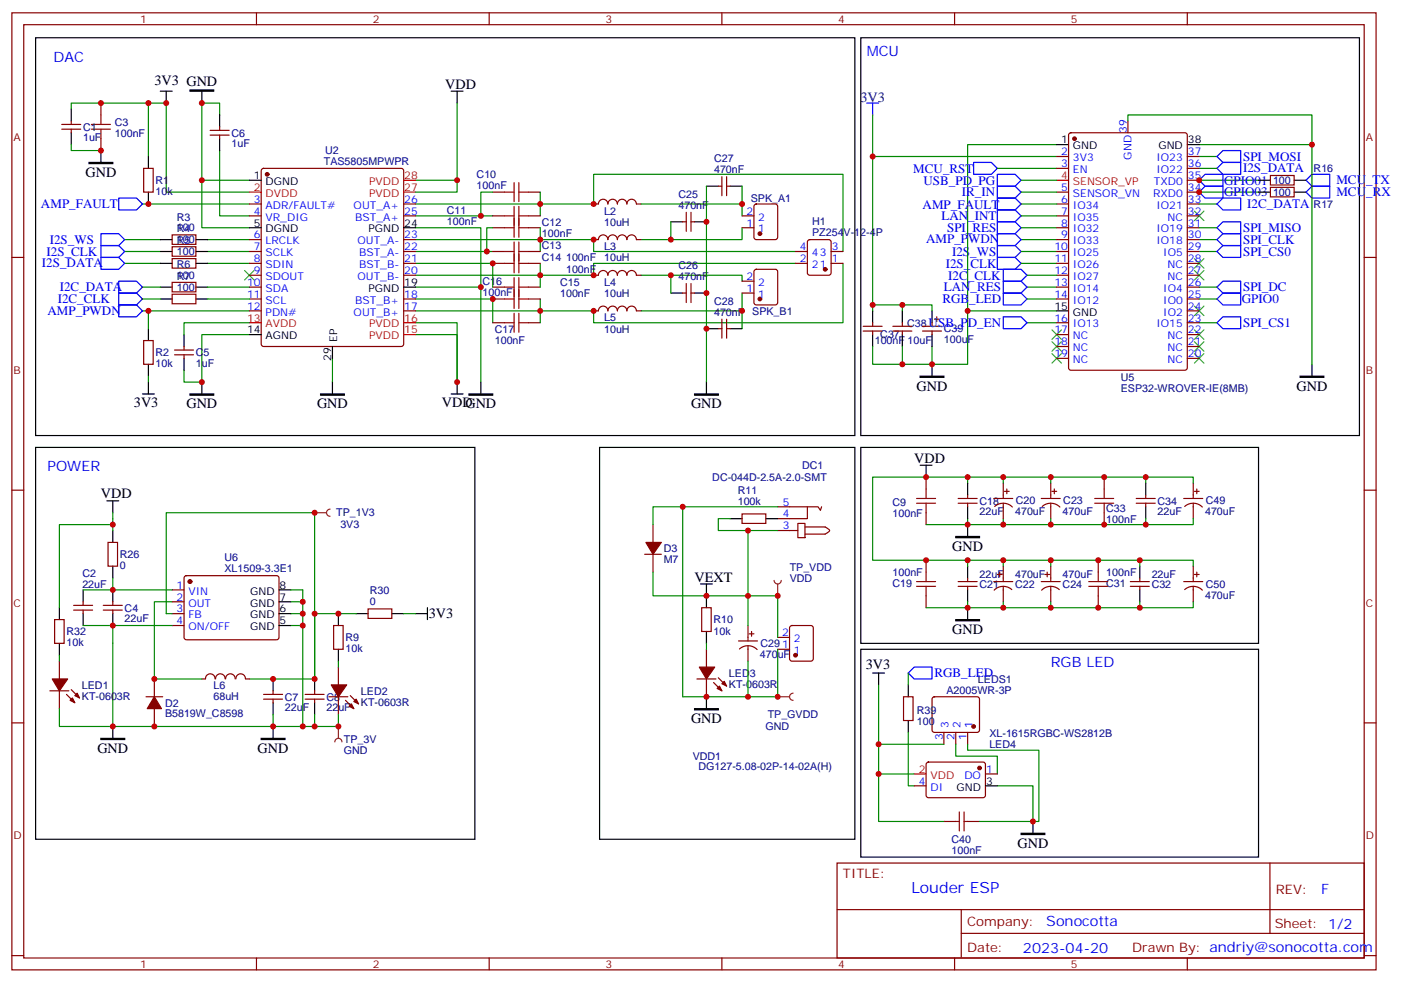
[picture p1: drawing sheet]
<svg xmlns="http://www.w3.org/2000/svg" width="416mm" height="292mm" viewBox="0 0 416 292" stroke-linecap="round" stroke-linejoin="round" font-family="sans-serif">
<g fill="none" stroke="#870000" stroke-width=".35">
<path d="M3.5 3.8h405.4v284.3h-405.4zM7.1 7.3h398.2v277.3h-398.2zM76.2 3.8v3.5M145.3 3.8v3.5M214.5 3.8v3.5M283.6 3.8v3.5M352.8 3.8v3.5M18.3 38.4h5.7M18.3 37h5.7M21.2 35.9v1.1M21.2 38.4v1M30 30.6v3.5"/>
<path d="M62.4 38.7h5.7M65.3 37.7v1M30 41.2v3.5M42.7 50h2.8v7.1h-2.8zM62.4 40.1h5.7M65.3 40.1v1.1M77.8 50.2l.5-.2h40.9l.5 .2 .2 .5v51.5l-.2 .5-.5 .2h-40.9l-.5-.2-.2-.5v-51.5zM213.4 55.3h1.1M214.5 52.5v5.6M215.9 52.5v5.6M215.9 55.3h1.1M3.5 76.5h3.6"/>
<path d="M51.2 69.8h7v2.8h-7zM51.2 73.3h7v2.8h-7zM51.2 76.8h7v2.9h-7zM74.1 60.6h3.5M74.1 64.1h3.5M74.1 71.2h3.5M74.1 74.7h3.5M74.1 78.2h3.5M119.9 60.6h3.6M119.9 64.1h3.6M119.9 71.2h3.6M119.9 74.7h3.6"/>
<path d="M119.9 78.2h3.6M176.4 60.6h1.4a1.41 1.41 0 0 1 1.4-1.4 1.41 1.41 0 0 1 1.4 1.4 1.41 1.41 0 0 1 1.4-1.4 1.41 1.41 0 0 1 1.4 1.4 1.41 1.41 0 0 1 1.5-1.4 1.41 1.41 0 0 1 1.4 1.4 1.41 1.41 0 0 1 1.4-1.4 1.41 1.41 0 0 1 1.4 1.4h1.4M176.4 71.2h1.4a1.41 1.41 0 0 1 1.4-1.4 1.41 1.41 0 0 1 1.4 1.4 1.41 1.41 0 0 1 1.4-1.4 1.41 1.41 0 0 1 1.4 1.4 1.41 1.41 0 0 1 1.5-1.4 1.41 1.41 0 0 1 1.4 1.4 1.41 1.41 0 0 1 1.4-1.4 1.41 1.41 0 0 1 1.4 1.4h1.4M202.8 65.9h1.1M203.9 63.1v5.6M205.3 63.1v5.6M205.3 65.9h1.1M220.5 64.1h3.5M220.5 67.7h3.5M224.2 60.8l.5-.2h5.7l.6 .4 .1 9.5-.5 .6-5.9 .1-.6-.5-.1-9.4zM405.3 76.5h3.6M51.2 83.9h7v2.8h-7z"/>
<path d="M51.2 87.4h7v2.8h-7zM74.1 81.8h3.5M74.1 85.3h3.5M74.1 88.8h3.5M74.1 92.4h3.5M119.9 81.8h3.6M119.9 88.8h3.6M119.9 92.4h3.6M176.4 81.8h1.4a1.41 1.41 0 0 1 1.4-1.4 1.41 1.41 0 0 1 1.4 1.4 1.41 1.41 0 0 1 1.4-1.4 1.41 1.41 0 0 1 1.4 1.4 1.41 1.41 0 0 1 1.5-1.4 1.41 1.41 0 0 1 1.4 1.4 1.41 1.41 0 0 1 1.4-1.4 1.41 1.41 0 0 1 1.4 1.4h1.4M176.4 92.4h1.4a1.41 1.41 0 0 1 1.4-1.5 1.41 1.41 0 0 1 1.4 1.5 1.41 1.41 0 0 1 1.4-1.5 1.41 1.41 0 0 1 1.4 1.5 1.41 1.41 0 0 1 1.5-1.5 1.41 1.41 0 0 1 1.4 1.5 1.41 1.41 0 0 1 1.4-1.5 1.41 1.41 0 0 1 1.4 1.5h1.4M202.8 87.1h1.1M203.9 84.2v5.7"/>
<path d="M205.3 87.1h1.1M205.3 84.2v5.7M213.4 97.6h1.1M214.5 94.8v5.7M215.9 94.8v5.7M215.9 97.6h1.1M220.5 87.1h3.5M220.5 83.5h3.5M224.2 80.2l.5-.2h5.7l.6 .4 .1 9.5-.5 .6-5.9 .1-.6-.5-.1-9.4zM42.7 101.2h2.8v7h-2.8zM51.9 105.4h5.6M51.9 104h5.6"/>
<path d="M54.7 102.9v1.1M54.7 105.4v1.1M3.5 145.6h3.6M405.3 145.6h3.6M30.7 179.8h5.6M33.5 178.8v1M30.7 181.3h5.6M33.5 181.3v1M208.5 180.6h2.8v7h-2.8zM209.9 192.9v5.3M231.1 192.9h3.5M231.1 189.4h3.5"/>
<path d="M234.8 186l.5-.2h5.6l.7 .5 .1 9.4-.5 .7h-5.9l-.6-.4-.1-9.5zM3.5 214.8h3.6M78.3 207.7h5.7M78.3 206.3h5.7M81.1 205.2v1.1M81.1 207.7v1.1M90.7 207.7h5.6M90.7 206.3h5.6M93.5 205.2v1.1M93.5 207.7v1.1M207.1 201.7h5.6M209.9 201.7v5.3"/>
<path d="M212 202.8l2.5 2.4M213.4 201.4l2.5 2.4M405.3 214.8h3.6M248.7 256.4h156.6v28.2h-156.6zM377.3 256.4v20.9M248.7 270.2h156.5M285.6 277.3h119.6M285.6 270.2v14.2M3.5 283.9h3.6M76.2 284.6v3.5M145.3 284.6v3.5M214.5 284.6v3.5"/>
<path d="M283.6 284.6v3.5M352.8 284.6v3.5M405.3 283.9h3.6"/>
</g>
<g fill="none" stroke="#000" stroke-width=".35">
<path d="M10.6 11.2h243.4v118.2h-243.4zM21.2 32.4v3.5M21.2 39.4v3.6M47.6 27.1h3.6M49.4 27.1v3.5M60 27.1v3.5M65.3 34.1v3.6M30 44.7v3.6M44.1 46.5v3.5M44.1 57.1v3.5M65.3 41.2v3.5M74.1 53.6h3.5"/>
<path d="M209.9 55.3h3.5M217 55.3h3.5M47.6 71.2h3.6M47.6 74.7h3.6M47.6 78.2h3.6M58.2 71.2h3.5M58.2 74.7h3.5M58.2 78.2h3.5M74.1 67.7h3.5M119.9 67.7h3.6M199.3 65.9h3.5M206.4 65.9h3.5"/>
<path d="M44.1 97.6v3.6M47.6 85.3h3.6M47.6 88.8h3.6M54.7 99.4v3.5M58.2 85.3h3.5M58.2 88.8h3.5M74.1 99.4h3.5M119.9 85.3h3.6M199.3 87.1h3.5M206.4 87.1h3.5M209.9 97.6h3.5M217 97.6h3.5"/>
<path d="M42.3 117.1h3.6M44.1 108.2v3.6M44.1 113.5v3.6M54.7 106.5v3.5M60 113.5v3.6M98.8 102.9v3.6M98.8 113.5v3.6M134.1 117.1h3.5M135.8 113.5v3.6M142.9 113.5v3.6M209.9 113.5v3.6M10.6 132.9h130.5v116.4h-130.5z"/>
<path d="M178.2 132.9h75.8v116.4h-75.8zM31.7 148.8h3.6M33.5 148.8v3.5M33.5 175.3v3.5M208.1 173.5h3.6M209.9 173.5v7.1M33.5 182.3v3.5M123.5 182.3h3.5M127 180.6v3.5M209.9 187.6v3.5M33.5 215.8v3.6M81.1 201.7v3.5"/>
<path d="M81.1 208.8v3.5M81.1 215.8v3.6M93.5 201.7v3.5M93.5 208.8v3.5M209.9 207v3.5"/>
</g>
<g fill="none" stroke="#008700" stroke-width=".35">
<path d="M44.1 30.6h-22.9v1.8M65.3 34.1v-3.5h-5.3v23h14.1M21.2 43v1.7h8.8M44.1 46.5v-15.9h5.3v26.5h24.7M60 53.6v14.1h14.1M65.3 44.7v19.4h8.8M123.5 53.6h12.3M209.9 55.3v58.2M220.5 55.3v5.3M37 78.2h10.6M37 74.7h10.6M37 71.2h10.6"/>
<path d="M42.3 60.6h31.8M61.7 78.2h12.4M61.7 74.7h12.4M61.7 71.2h12.4M123.5 74.7h22.9M123.5 71.2h52.9v3.5h60M123.5 60.6h52.9v-8.8h74.1v22.9M123.5 67.7h19.4v17.6M123.5 78.2h22.9M123.5 64.1h22.9M160.5 60.6v3.5M160.5 71.2v3.5"/>
<path d="M160.5 78.2v3.6M190.5 60.6h30v3.5M199.3 65.9v5.3M220.5 67.7v3.5h-30M236.4 78.2h-60v3.6h-52.9M250.5 78.2v17.7h-74.1v-3.5h-52.9M42.3 92.4h31.8M42.3 85.3h5.3M42.3 88.8h5.3M44.1 92.4v5.2M61.7 85.3h12.4M61.7 88.8h12.4"/>
<path d="M74.1 99.4h-14.1v14.1h-5.3v-3.5M74.1 95.9h-19.4v3.5M123.5 88.8h22.9v7.1M123.5 95.9h12.3v17.6v-14.1h-12.3M123.5 85.3h19.4v28.2M160.5 88.8v3.6M190.5 81.8h30v1.7M199.3 81.8v5.3M220.5 87.1v5.3h-30M220.5 92.4v5.2M44.1 111.8v1.7M98.8 106.5v7"/>
<path d="M209.9 177h21.2v12.4M33.5 191.1v24.7h47.6M93.5 182.3v19.4h-19.4M209.9 191.1v1.8M231.1 192.9v14.1h-28.3"/>
</g>
<path d="M35.3 58.8h5.3l1.7 1.8-1.7 1.8h-5.3zM30 76.5h5.3l1.7 1.7-1.7 1.8h-5.3zM30 73h5.3l1.7 1.7-1.7 1.8h-5.3zM30 69.4h5.3l1.7 1.8-1.7 1.8h-5.3zM35.3 90.6h5.3l1.7 1.8-1.7 1.7h-5.3zM35.3 87.1h5.3l1.7 1.7-1.7 1.8h-5.3zM35.3 83.5h5.3l1.7 1.8-1.7 1.8h-5.3z" fill="none" stroke="#00f" stroke-width=".35"/>
<path d="M56.4 26.7h7.1v.4h-7.1zM26.5 48.3h7v.3h-7zM56.4 117.1h7.1v.3h-7.1zM95.2 117.1h7.1v.3h-7.1zM139.3 117.1h7.1v.3h-7.1zM206.4 117.1h7v.3h-7zM30 219.4h7v.3h-7zM77.6 219.4h7.1v.3h-7.1zM206.4 210.5h7v.4h-7z" fill="#000" stroke="#000" stroke-width=".35"/>
<path d="M72.7 80.4l2.8 2.8M75.5 80.4l-2.8 2.8" fill="none" stroke="#3c3" stroke-width=".35"/>
<g fill="#870000" stroke="#870000" stroke-width=".35">
<path d="M213.1 204.5l.7-.7 .7 1.4z"/>
<path d="M214.5 203.1l.7-.7 .7 1.4z"/>
<path d="M207.8 198.2h4.6l-2.5 3.5z"/>
<circle cx="79.4" cy="51.8" r=".53"/>
<circle cx="236.4" cy="194.7" r=".53"/>
<circle cx="225.8" cy="88.8" r=".53"/>
<circle cx="225.8" cy="69.4" r=".53"/>
</g>
<path d="M74.1 57.1h3.5M119.9 57.1h3.6M119.9 53.6h3.6M74.1 95.9h3.5M119.9 95.9h3.6M119.9 99.4h3.6" fill="none" stroke="#f00" stroke-width=".35"/>
<path d="M27.2 38.4h5.6M27.2 37h5.6M30 34.1v2.9M30 38.4v2.8" fill="none" stroke="#a10000" stroke-width=".35"/>
<path d="M230 172.4a1.06 1.06 0 0 0 1.1 1.1 1.06 1.06 0 0 0 1-1.1M231.1 173.5v3.5" fill="none" stroke="#8c2424" stroke-width=".35"/>
<circle cx="231.1" cy="177" r=".18" fill="#8c2424"/>
<g fill="none" stroke="#870000" stroke-width=".35">
<path d="M146.4 57.1h3.5M157 57.1h3.5M146.4 64.1h3.5M146.4 74.7h3.5M146.4 67.7h3.5M146.4 78.2h3.5M157 64.1h3.5M157 74.7h3.5M157 67.7h3.5M157 78.2h3.5M146.4 88.8h3.5M146.4 95.9h3.5"/>
<path d="M146.4 85.3h3.5M157 88.8h3.5M157 95.9h3.5M157 85.3h3.5M194 155.9v5.2M220.5 152.7h7v2.8h-7zM231.1 150.6h12l.7 1 .3-1M231.1 157.6h6M237.1 155.5h2.1v4.2h-2.1zM239.2 156.6h6a1.62 1.62 0 0 1 1.3 1.1l-1.3 1h-6M239.9 150.6v3.5h-8.8M275.2 141.7v3.6"/>
<path d="M275.2 152.3v3.6M284.7 148.1h5.6M284.7 149.5h5.6M287.5 147v1.1M287.5 149.5v1.1M295.3 148.1h5.6M295.6 150.5a3.8 3.8 0 0 1 5.2 .1M298.1 143.5v4.6M298.1 149.5v4.6M298.4 146h1.5M299.2 145.3v1.4M309.4 148.1h5.6"/>
<path d="M309.7 150.5a3.8 3.8 0 0 1 5.2 .1M312.2 143.5v4.6M312.2 149.5v4.6M312.6 146h1.4M313.3 145.3v1.4M328.1 141.7v3.6M328.1 152.3v3.6M337.6 148.1h5.7M337.6 149.5h5.7M340.4 147v1.1M340.4 149.5v1.1M21.9 179.8h5.6"/>
<path d="M24.7 178.8v1M191.6 164.7h4.9M194 164.7v5.3M275.2 166.4v3.6M275.2 177v3.6M284.7 172.8h5.6M284.7 174.2h5.6M287.5 171.7v1.1M287.5 174.2v1.1M295.3 172.8h5.6M296.3 170.7h1.4M297 170v1.4"/>
<path d="M298.1 168.2v4.6M298.1 174.2v4.6M300.6 175.2a3.8 3.8 0 0 0-5.2 .1M309.4 172.8h5.6M310.4 170.7h1.5M311.1 170v1.4M312.2 168.2v4.6M312.2 174.2v4.6M314.7 175.2a3.8 3.8 0 0 0-5.2 .1M326.3 166.4v3.6M326.3 177v3.6M335.8 172.8h5.7"/>
<path d="M335.8 174.2h5.7M338.7 171.7v1.1M338.7 174.2v1.1M21.9 181.3h5.6M24.7 181.3v1M219.4 190.4h5.7M219.7 192.8a3.8 3.8 0 0 1 5.3 .2M222.2 185.8v4.6M222.2 191.8v4.6M222.6 188.3h1.4M223.3 187.6v1.4M43.4 207h4.9"/>
<path d="M45.9 201.7v5.3M45.9 210.5v5.3M60 201.7h1M61.1 201.7a1.41 1.41 0 0 1 1.4-1.5 1.41 1.41 0 0 1 1.4 1.5M64.1 201.7a1.41 1.41 0 0 1 1.4-1.5 1.41 1.41 0 0 1 1.4 1.5M67.1 201.7a1.41 1.41 0 0 1 1.4-1.5 1.41 1.41 0 0 1 1.4 1.5M70.1 201.7a1.41 1.41 0 0 1 1.4-1.5 1.41 1.41 0 0 1 1.4 1.5M73 201.7h1.1"/>
</g>
<g fill="none" stroke="#008700" stroke-width=".35">
<path d="M135.8 30.6v26.5h-12.3M146.4 57.1h-3.5v7M160.5 57.1v3.5M146.4 67.7h-1.8v7M146.4 78.2v7.1M160.5 67.7v3.5M160.5 81.8v3.5M160.5 92.4v3.5M33.5 152.3v1.8M202.8 150.6h-8.8v5.3M217 154.1h-3.6v3.5h8.8M231.1 157.6h-8.9v28.2"/>
<path d="M231.1 150.6h-28.3v56.4M287.5 141.7v1.8M287.5 154.1v1.8M298.1 154.1v1.8h-22.9M298.1 143.5v-1.8h-38.8v24.7h28.2v1.8M298.1 141.7h14.1v1.8M312.2 154.1v1.8h-14.1M312.2 141.7h28.2v1.8M340.4 154.1v1.8h-28.2M51.2 178.8h-5.3v22.9h14.1M90 175.3v40.5M194 170v7h15.9"/>
<path d="M287.5 166.4h10.6v1.8M287.5 178.8v1.8h-12.3M298.1 166.4h14.1v1.8M298.1 178.8v1.8h-10.6M312.2 178.8v1.8h-14.1M312.2 166.4h26.5v1.8M338.7 178.8v1.8h-26.5M33.5 185.8v5.3M222.2 196.4v10.6M81.1 212.3v3.5h12.4v-3.5"/>
</g>
<g fill="none" stroke="#a10000" stroke-width=".35">
<path d="M149.9 57.1h2.9M152.8 54.3v5.6M154.2 57.1h2.8M154.2 54.3v5.6M149.9 64.1h2.9M149.9 74.7h2.9M149.9 67.7h2.9M149.9 78.2h2.9M152.8 61.3v9.2M152.8 71.9v9.2M154.2 61.3v9.2M154.2 71.9v9.2"/>
<path d="M154.2 64.1h2.8M154.2 74.7h2.8M154.2 67.7h2.8M154.2 78.2h2.8M149.9 88.8h2.9M149.9 95.9h2.9M149.9 85.3h2.9M152.8 82.5v9.2M152.8 93.1v5.6M154.2 82.5v9.2M154.2 93.1v5.6M154.2 88.8h2.8"/>
<path d="M154.2 95.9h2.8M154.2 85.3h2.8M272.3 149.5h5.7M272.3 148.1h5.7M275.2 145.3v2.8M275.2 149.5v2.8M325.3 149.5h5.6M325.3 148.1h5.6M328.1 145.3v2.8M328.1 149.5v2.8M272.3 172.8h5.7M272.3 174.2h5.7"/>
<path d="M275.2 170v2.8M275.2 174.2v2.8M323.5 172.8h5.6M323.5 174.2h5.6M326.3 170v2.8M326.3 174.2v2.8"/>
</g>
<g fill="none" stroke="#000" stroke-width=".35">
<path d="M134.1 27.1h3.5M135.8 27.1v3.5M255.8 132.9h118.1v58.2h-118.1zM273.4 138.2h3.5M275.2 138.2v3.5M217 154.1h3.5M227.5 154.1h3.6M287.5 143.5v3.5M287.5 150.6v3.5M287.5 155.9v3.5M340.4 143.5v3.5M340.4 150.6v3.5"/>
<path d="M24.7 175.3v3.5M287.5 168.2v3.5M287.5 175.3v3.5M338.7 168.2v3.5M338.7 175.3v3.5M24.7 182.3v3.5M287.5 180.6v3.5"/>
</g>
<g fill="#870000" stroke="#870000" stroke-width=".35">
<path d="M191.9 161.1h4.6l-2.5 3.6z"/>
<path d="M45.9 207l2.1 3.5h-4.3z"/>
</g>
<path d="M284 159.4h7v.3h-7zM284 184.1h7v.3h-7z" fill="#000" stroke="#000" stroke-width=".35"/>
<path d="M231.1 207h3.5M235.7 206a1.06 1.06 0 0 0-1.1 1 1.06 1.06 0 0 0 1.1 1.1" fill="none" stroke="#8c2424" stroke-width=".35"/>
<circle cx="231.1" cy="207" r=".18" fill="#8c2424"/>
<g fill="none" stroke="#000" stroke-width=".35">
<path d="M255.8 11.2h148.1v118.2h-148.1zM314 43h3.5M352.8 43h3.5M373.9 53.6h3.6M373.9 57.1h3.6M384.5 53.6h3.6M384.5 57.1h3.6M259.3 92.4v3.5M259.3 99.4v3.5M268.1 92.4v3.5M268.1 99.4v3.5M276.9 92.4v3.5"/>
<path d="M276.9 99.4v3.5M314 92.4h3.5M276.9 108.2v3.6M389.8 108.2v3.6M82.9 178.8h3.5M82.9 175.3h3.5M82.9 185.8h3.5M82.9 182.3h3.5M255.8 192.9h118.1v61.7h-118.1zM259.3 200h3.5M261.1 200v3.5M269.9 203.5v3.5"/>
<path d="M269.9 214.1v3.5M292.8 233.5h3.5M306.9 244.1v3.5"/>
</g>
<g fill="none" stroke="#008700" stroke-width=".35">
<path d="M259.3 34.1v12.4h54.7M335.1 35.9v-1.8h54.7v74.1M259.3 46.5v45.9M296.3 50h17.7M303.4 53.6h10.6M314 43h-26.5v49.4M356.3 46.5h5.3M356.3 53.6h17.6M356.3 57.1h17.6M356.3 43h33.5M356.3 50h5.3M303.4 71.2h10.6"/>
<path d="M303.4 78.2h10.6M303.4 60.6h10.6M303.4 74.7h10.6M303.4 67.7h10.6M303.4 64.1h10.6M356.3 60.6h5.3M356.3 74.7h5.3M356.3 71.2h5.3M356.3 67.7h5.3M259.3 90.6h8.8v1.8M268.1 90.6h8.8v1.8M305.2 85.3h8.8"/>
<path d="M305.2 88.8h8.8M305.2 95.9h8.8M305.2 81.8h8.8M314 92.4h-26.5v15.8h-10.6v-5.3M356.3 85.3h5.3M356.3 88.8h5.3M356.3 95.9h5.3M259.3 102.9v5.3h8.8M268.1 102.9v5.3h8.8M24.7 175.3h26.5M86.4 175.3h3.6M86.4 178.8h3.6"/>
<path d="M24.7 185.8h26.5M49.4 182.3h1.8M86.4 182.3h3.6M86.4 185.8h3.6M269.9 200v3.5M261.1 203.5v17.6h19.4M269.9 217.6v15.9h1.7M261.1 221.1v23h19.4M261.1 229.9h10.5M284 221.1v3.5h12.3v5.3M287.5 221.1v1.8h21.2v21.2h-1.8M296.3 233.5h10.6v10.6h-15.9"/>
</g>
<g fill="none" stroke="#3c3" stroke-width=".35">
<path d="M354.9 62.7l2.8 2.8M354.9 76.8l2.8 2.9M357.7 62.7l-2.8 2.8M357.7 76.8l-2.8 2.9M312.6 98l2.8 2.8M315.4 98l-2.8 2.8M354.9 90.9l2.8 2.9M354.9 98l2.8 2.8M354.9 80.4l2.8 2.8M357.7 90.9l-2.8 2.9M357.7 98l-2.8 2.8M357.7 80.4l-2.8 2.8"/>
<path d="M312.6 105.1l2.8 2.8M312.6 101.5l2.8 2.9M315.4 105.1l-2.8 2.8M315.4 101.5l-2.8 2.9M354.9 101.5l2.8 2.9M354.9 105.1l2.8 2.8M357.7 101.5l-2.8 2.9M357.7 105.1l-2.8 2.8"/>
</g>
<g fill="none" stroke="#00f" stroke-width=".35">
<path d="M257.5 30.6h3.6M259.3 30.6v3.5M289.3 48.3h5.3l1.7 1.7-1.7 1.8h-5.3zM296.3 58.8h5.3l1.8 1.8-1.8 1.8h-5.3zM296.3 51.8h5.3l1.8 1.8-1.8 1.7h-5.3zM356.3 53.6l1.8-1.8h5.3v3.5h-5.3zM358.1 55.3h5.3v3.5h-5.3l-1.8-1.7zM361.6 46.5l1.8-1.8h5.3v3.6h-5.3zM361.6 50l1.8-1.7h5.3v3.5h-5.3zM388.1 53.6l1.7-1.8h5.3v3.5h-5.3zM389.8 55.3h5.3v3.5h-5.3l-1.7-1.7zM296.3 65.9h5.3l1.8 1.8-1.8 1.7h-5.3z"/>
<path d="M296.3 76.5h5.3l1.8 1.7-1.8 1.8h-5.3zM296.3 73h5.3l1.8 1.7-1.8 1.8h-5.3zM296.3 69.4h5.3l1.8 1.8-1.8 1.8h-5.3zM296.3 62.4h5.3l1.8 1.7-1.8 1.8h-5.3zM361.6 74.7l1.8-1.7h5.3v3.5h-5.3zM361.6 71.2l1.8-1.8h5.3v3.6h-5.3zM361.6 60.6l1.8-1.8h5.3v3.6h-5.3zM361.6 67.7l1.8-1.8h5.3v3.5h-5.3zM298.1 87.1h5.3l1.8 1.7-1.8 1.8h-5.3zM298.1 80h5.3l1.8 1.8-1.8 1.7h-5.3zM298.1 83.5h5.3l1.8 1.8-1.8 1.8h-5.3zM298.1 94.1h5.3l1.8 1.8-1.8 1.7h-5.3z"/>
<path d="M361.6 85.3l1.8-1.8h5.3v3.6h-5.3zM361.6 95.9l1.8-1.8h5.3v3.5h-5.3zM361.6 88.8l1.8-1.7h5.3v3.5h-5.3zM271.6 198.2h5.3v3.5h-5.3l-1.7-1.7z"/>
</g>
<g fill="none" stroke="#870000" stroke-width=".35">
<path d="M317.7 39.6l.5-.2h33.9l.6 .5 .1 69.4-.5 .6-34.1 .1-.6-.5-.1-69.4zM335.1 35.9v3.5M314 46.5h3.5M314 50h3.5M314 57.1h3.5M352.8 46.5h3.5M352.8 50h3.5M352.8 53.6h3.5M352.8 57.1h3.5M377.5 52.1h7v2.9h-7zM377.5 55.7h7v2.8h-7zM314 60.6h3.5"/>
<path d="M314 64.1h3.5M314 67.7h3.5M314 71.2h3.5M314 74.7h3.5M314 78.2h3.5M352.8 60.6h3.5M352.8 64.1h3.5M352.8 67.7h3.5M352.8 71.2h3.5M352.8 74.7h3.5M352.8 78.2h3.5M256.5 98.4h5.6"/>
<path d="M256.5 96.9h5.6M259.3 95.9v1M259.3 98.4v1M265.3 98.4h5.6M265.3 96.9h5.6M268.1 95.9v1M268.1 98.4v1M274.1 98.4h5.7M274.1 96.9h5.7M276.9 95.9v1M276.9 98.4v1M277.6 94.8h1.4"/>
<path d="M278.3 94.1v1.4M314 81.8h3.5M314 85.3h3.5M314 88.8h3.5M314 95.9h3.5M314 99.4h3.5M352.8 81.8h3.5M352.8 85.3h3.5M352.8 88.8h3.5M352.8 92.4h3.5M352.8 95.9h3.5M352.8 99.4h3.5"/>
<path d="M314 102.9h3.5M314 106.5h3.5M352.8 102.9h3.5M352.8 106.5h3.5M51.2 175.3h3.5M51.2 178.8h3.5M54.9 171.2l.5-.2 27.1 .1 .4 .6-.1 17.9-.6 .5-27.1-.1-.4-.6v-17.7zM51.2 182.3h3.5M51.2 185.8h3.5M268.5 207h2.8v7.1h-2.8zM277.2 207.2l.4-.2h12.7l.5 .2 .2 .5v9.5l-.7 .4-12.9-.1-.5-.6v-9.2zM280.5 217.6v3.5"/>
<path d="M284 217.6v3.5M287.5 217.6v3.5M271.6 233.5h3.6M275.4 226.6l.5-.2 16.5 .1 .4 .6-.1 9.5-.6 .4-16.5-.1-.4-.6v-9.2zM292.8 229.9h3.5M280.5 244.1h3.5M287.5 244.1h3.5"/>
</g>
<path d="M273.4 111.8h7.1v.3h-7.1zM386.3 111.8h7v.3h-7zM303.4 247.6h7v.3h-7z" fill="#000" stroke="#000" stroke-width=".35"/>
<path d="M284 244.1h1M285 241.2v5.7M286.5 241.2v5.7M286.5 244.1h1" fill="none" stroke="#a10000" stroke-width=".35"/>
<g fill="#870000" stroke="#870000" stroke-width=".35">
<circle cx="289.3" cy="215.8" r=".53"/>
<circle cx="291" cy="228.2" r=".53"/>
<circle cx="319.3" cy="41.2" r=".53"/>
<circle cx="56.4" cy="172.8" r=".53"/>
</g>
<path d="M314 53.6h3.5M271.6 229.9h3.6" fill="none" stroke="#f00" stroke-width=".35"/>
<path d="M93.5 152.3h3.5M98.1 151.3a1.06 1.06 0 0 0-1.1 1 1.06 1.06 0 0 0 1.1 1.1" fill="none" stroke="#8c2424" stroke-width=".35"/>
<circle cx="93.5" cy="152.3" r=".18" fill="#8c2424"/>
<path d="M100.5 182.3v3.5M100.5 192.9v3.5" fill="none" stroke="#000" stroke-width=".35"/>
<path d="M99.1 185.8h2.9v7.1h-2.9zM100.5 198.2v5.3M97.7 207h5.7M100.5 207v5.3M102.7 208.1l2.4 2.4M104.1 206.7l2.4 2.4" fill="none" stroke="#870000" stroke-width=".35"/>
<g fill="#870000" stroke="#870000" stroke-width=".35">
<path d="M103.7 209.8l.7-.7 .7 1.4z"/>
<path d="M105.1 208.4l.7-.7 .7 1.4z"/>
<path d="M98.4 203.5h4.6l-2.5 3.5z"/>
</g>
<path d="M100.5 215.8v3.6M99.5 220.4a1.06 1.06 0 0 1 1-1 1.06 1.06 0 0 1 1.1 1" fill="none" stroke="#8c2424" stroke-width=".35"/>
<circle cx="100.5" cy="215.8" r=".18" fill="#8c2424"/>
<g fill="none" stroke="#008700" stroke-width=".35">
<path d="M303.4 57.1h10.6M33.5 155.9h-15.9v24.7M33.5 154.1v3.5M340.4 141.7h14.1v1.8M354.5 154.1v1.8h-14.1M33.5 171.7v3.6M338.7 166.4h15.8v1.8M354.5 178.8v1.8h-15.8M17.6 194.7v1.7M49.4 182.3v-30h44.1v30h12.3M93.5 182.3v19.4M100.5 196.4v1.8"/>
<path d="M119.9 182.3h3.6M17.6 210.5v5.3h15.9M100.5 212.3v3.5h-7"/>
</g>
<path d="M33.5 157.6v3.5M33.5 168.2v3.5M17.6 180.6v3.5M17.6 191.1v3.6M105.8 182.3h3.6M116.4 182.3h3.5" fill="none" stroke="#000" stroke-width=".35"/>
<g fill="none" stroke="#870000" stroke-width=".35">
<path d="M236.4 78.2h3.5M236.4 74.7h3.5M240.1 71.4l.5-.2h5.6l.7 .4v9.5l-.4 .6-5.9 .1-.7-.5v-9.4zM246.9 78.2h3.6M246.9 74.7h3.6M351.7 148.1h5.7M352 150.5a3.8 3.8 0 0 1 5.2 .1M354.5 143.5v4.6M354.5 149.5v4.6M354.9 146h1.4M355.6 145.3v1.4M32.1 161.1h2.8v7.1h-2.8z"/>
<path d="M351.7 172.8h5.7M352 175.2a3.8 3.8 0 0 1 5.2 .1M354.5 168.2v4.6M354.5 174.2v4.6M354.9 170.7h1.4M355.6 170v1.4M16.2 184.1h2.8v7h-2.8zM17.6 196.4v5.3M109.4 180.9h7v2.8h-7zM14.8 205.2h5.7M17.6 205.2v5.3M19.8 206.3l2.4 2.5"/>
<path d="M21.2 204.9l2.4 2.5"/>
</g>
<g fill="#870000" stroke="#870000" stroke-width=".35">
<path d="M21.5 207.4l.7 1.4-1.4-.7z"/>
<path d="M22.2 206.7l.7-.7 .7 1.4z"/>
<path d="M15.5 201.7h4.6l-2.5 3.5z"/>
<circle cx="245.2" cy="80" r=".53"/>
</g>
<path d="M296.3 55.3h5.3l1.8 1.8-1.8 1.7h-5.3z" fill="none" stroke="#00f" stroke-width=".35"/>
<g fill="#c00">
<circle cx="60" cy="30.6" r=".88"/>
<circle cx="160.5" cy="60.6" r=".88"/>
<circle cx="160.5" cy="71.2" r=".88"/>
<circle cx="160.5" cy="81.8" r=".88"/>
<circle cx="160.5" cy="92.4" r=".88"/>
<circle cx="49.4" cy="30.6" r=".88"/>
<circle cx="142.9" cy="85.3" r=".88"/>
<circle cx="60" cy="53.6" r=".88"/>
<circle cx="209.9" cy="207" r=".88"/>
<circle cx="209.9" cy="177" r=".88"/>
<circle cx="44.1" cy="60.6" r=".88"/>
<circle cx="81.1" cy="201.7" r=".88"/>
<circle cx="93.5" cy="201.7" r=".88"/>
<circle cx="60" cy="113.5" r=".88"/>
<circle cx="44.1" cy="92.4" r=".88"/>
<circle cx="220.5" cy="92.4" r=".88"/>
<circle cx="199.3" cy="81.8" r=".88"/>
<circle cx="199.3" cy="71.2" r=".88"/>
<circle cx="220.5" cy="60.6" r=".88"/>
<circle cx="209.9" cy="87.1" r=".88"/>
<circle cx="209.9" cy="65.9" r=".88"/>
<circle cx="209.9" cy="97.6" r=".88"/>
<circle cx="30" cy="44.7" r=".88"/>
<circle cx="44.1" cy="30.6" r=".88"/>
<circle cx="30" cy="30.6" r=".88"/>
<circle cx="231.1" cy="177" r=".88"/>
<circle cx="222.3" cy="177" r=".88"/>
<circle cx="222.3" cy="207" r=".88"/>
<circle cx="142.9" cy="64.1" r=".88"/>
<circle cx="144.6" cy="74.7" r=".88"/>
<circle cx="146.4" cy="88.8" r=".88"/>
<circle cx="146.4" cy="78.2" r=".88"/>
<circle cx="222.3" cy="157.6" r=".88"/>
<circle cx="202.8" cy="150.6" r=".88"/>
<circle cx="45.9" cy="201.7" r=".88"/>
<circle cx="81.1" cy="215.8" r=".88"/>
<circle cx="45.9" cy="215.8" r=".88"/>
<circle cx="33.5" cy="215.8" r=".88"/>
<circle cx="90" cy="215.8" r=".88"/>
<circle cx="176.4" cy="71.2" r=".88"/>
<circle cx="176.4" cy="60.6" r=".88"/>
<circle cx="176.4" cy="81.8" r=".88"/>
<circle cx="176.4" cy="92.4" r=".88"/>
<circle cx="287.5" cy="155.9" r=".88"/>
<circle cx="287.5" cy="141.7" r=".88"/>
<circle cx="275.2" cy="141.7" r=".88"/>
<circle cx="298.1" cy="141.7" r=".88"/>
<circle cx="298.1" cy="155.9" r=".88"/>
<circle cx="135.8" cy="53.6" r=".88"/>
<circle cx="275.2" cy="166.4" r=".88"/>
<circle cx="287.5" cy="166.4" r=".88"/>
<circle cx="298.1" cy="166.4" r=".88"/>
<circle cx="287.5" cy="180.6" r=".88"/>
<circle cx="298.1" cy="180.6" r=".88"/>
<circle cx="135.8" cy="113.5" r=".88"/>
<circle cx="312.2" cy="166.4" r=".88"/>
<circle cx="326.3" cy="166.4" r=".88"/>
<circle cx="312.2" cy="180.6" r=".88"/>
<circle cx="326.3" cy="180.6" r=".88"/>
<circle cx="312.2" cy="155.9" r=".88"/>
<circle cx="328.1" cy="155.9" r=".88"/>
<circle cx="312.2" cy="141.7" r=".88"/>
<circle cx="328.1" cy="141.7" r=".88"/>
<circle cx="231.1" cy="207" r=".88"/>
<circle cx="287.5" cy="92.4" r=".88"/>
<circle cx="389.8" cy="43" r=".88"/>
<circle cx="268.1" cy="90.6" r=".88"/>
<circle cx="268.1" cy="108.2" r=".88"/>
<circle cx="276.9" cy="108.2" r=".88"/>
<circle cx="259.3" cy="90.6" r=".88"/>
<circle cx="259.3" cy="46.5" r=".88"/>
<circle cx="261.1" cy="221.1" r=".88"/>
<circle cx="356.3" cy="53.6" r=".88"/>
<circle cx="356.3" cy="57.1" r=".88"/>
<circle cx="261.1" cy="229.9" r=".88"/>
<circle cx="306.9" cy="244.1" r=".88"/>
<circle cx="90" cy="178.8" r=".88"/>
<circle cx="90" cy="182.3" r=".88"/>
<circle cx="90" cy="185.8" r=".88"/>
<circle cx="33.5" cy="175.3" r=".88"/>
<circle cx="33.5" cy="185.8" r=".88"/>
<circle cx="93.5" cy="215.8" r=".88"/>
<circle cx="100.5" cy="215.8" r=".88"/>
<circle cx="93.5" cy="152.3" r=".88"/>
<circle cx="100.5" cy="182.3" r=".88"/>
<circle cx="93.5" cy="182.3" r=".88"/>
<circle cx="338.7" cy="166.4" r=".88"/>
<circle cx="338.7" cy="180.6" r=".88"/>
<circle cx="340.4" cy="141.7" r=".88"/>
<circle cx="340.4" cy="155.9" r=".88"/>
<circle cx="33.5" cy="155.9" r=".88"/>
</g>
<text font-size="4.6" fill="#00f" x="270.8" y="265.4">Louder ESP</text>
<g font-size="4.2" fill="#00f">
<text x="257.5" y="16.5">MCU</text>
<text x="15.9" y="18.3">DAC</text>
<text x="14.1" y="140">POWER</text>
<text x="312.2" y="198.2">RGB LED</text>
<text x="392.5" y="265.7">F</text>
<text x="310.9" y="275.2">Sonocotta</text>
<text x="304" y="283">2023-04-20</text>
</g>
<g font-size="4.2">
<text x="45.9" y="25.3">3V3 GND</text>
<text x="132.3" y="26.4">VDD</text>
<text x="25.4" y="52.5">GND</text>
<text x="272.3" y="116.1">GND</text>
<text x="385.2" y="116.1">GND</text>
<text x="39.8" y="121">3V3</text>
<text x="55.4" y="121.3">GND</text>
<text x="94.2" y="121.3">GND</text>
<text x="131.3" y="121">VDD</text>
<text x="138.3" y="121.3">GND</text>
<text x="205.3" y="121.3">GND</text>
<text x="271.6" y="137.5">VDD</text>
<text x="30" y="148.1">VDD</text>
<text x="282.9" y="163.6">GND</text>
<text x="206.4" y="172.8">VEXT</text>
<text x="127.4" y="183.7">3V3</text>
<text x="282.9" y="188.3">GND</text>
<text x="257.3" y="198.7">3V3</text>
<text x="205.3" y="214.8">GND</text>
<text x="28.9" y="223.6">GND</text>
<text x="76.6" y="223.6">GND</text>
<text x="302.3" y="251.9">GND</text>
</g>
<text font-size="4.2" fill="#000080" x="255.7" y="30.3">3V3</text>
<g font-size="3.9" fill="#00f">
<text x="369.4" y="47.7">SPI_MOSI</text>
<text x="271.4" y="51.3">MCU_RST</text>
<text x="369.4" y="51.2">I2S_DATA</text>
<text x="274.4" y="54.8">USB_PD_PG</text>
<text x="285.8" y="58.4">IR_IN</text>
<text x="363.7" y="54.8">GPIO01</text>
<text x="363.7" y="58.4">GPIO03</text>
<text x="397.1" y="54.7">MCU_TX</text>
<text x="397.1" y="58.2">MCU_RX</text>
<text x="12.2" y="61.8">AMP_FAULT</text>
<text x="274.1" y="61.9">AMP_FAULT</text>
<text x="279.7" y="65.4">LAN_INT</text>
<text x="370.6" y="61.8">I2C_DATA</text>
<text x="281.4" y="68.9">SPI_RES</text>
<text x="369.4" y="68.9">SPI_MISO</text>
<text x="13.8" y="76">I2S_CLK</text>
<text x="14.8" y="72.4">I2S_WS</text>
<text x="275.2" y="72.3">AMP_PWDN</text>
<text x="282.9" y="76">I2S_WS</text>
<text x="369.4" y="76">SPI_CS0</text>
<text x="369.4" y="72.4">SPI_CLK</text>
<text x="12.5" y="79.5">I2S_DATA</text>
<text x="281" y="79.5">I2S_CLK</text>
<text x="281.7" y="83">I2C_CLK</text>
<text x="17.8" y="86.5">I2C_DATA</text>
<text x="280.4" y="86.6">LAN_RES</text>
<text x="369.4" y="86.5">SPI_DC</text>
<text x="14.1" y="93.6">AMP_PWDN</text>
<text x="17.2" y="90.1">I2C_CLK</text>
<text x="280" y="90.1">RGB_LED</text>
<text x="369" y="90.1">GPIO0</text>
<text x="275.9" y="97.2">USB_PD_EN</text>
<text x="369.4" y="97.1">SPI_CS1</text>
<text x="277.6" y="201.2">RGB_LED</text>
</g>
<g font-size="3.9" fill="#800">
<text x="250.5" y="261">TITLE:</text>
<text x="379.1" y="265.7">REV:</text>
<text x="287.4" y="275.2">Company:</text>
<text x="378.7" y="275.8">Sheet: 1/2</text>
<text x="287.4" y="282.9">Date:</text>
<text x="336.4" y="282.9">Drawn By: andriy@sonocotta.com</text>
</g>
<g font-size="3.2" fill="#800">
<text x="41.6" y="6.8">1</text>
<text x="110.8" y="6.8">2</text>
<text x="179.9" y="6.8">3</text>
<text x="249.1" y="6.8">4</text>
<text x="318.2" y="6.8">5</text>
<text x="4.1" y="41.9">A</text>
<text x="405.9" y="41.9">A</text>
<text x="4.1" y="111.1">B</text>
<text x="405.9" y="111.1">B</text>
<text x="4.1" y="180.2">C</text>
<text x="405.9" y="180.2">C</text>
<text x="4.1" y="249.3">D</text>
<text x="405.9" y="249.3">D</text>
<text x="41.6" y="287.6">1</text>
<text x="110.8" y="287.6">2</text>
<text x="179.9" y="287.6">3</text>
<text x="249.1" y="287.6">4</text>
<text x="318.2" y="287.6">5</text>
</g>
<g font-size="3.2" fill="#000080">
<text x="24.7" y="38.8">C1</text>
<text x="34.1" y="40.6">100nF</text>
<text x="34.1" y="37.4">C3</text>
<text x="68.8" y="40.6">C6</text>
<text x="24.7" y="42">1uF</text>
<text x="68.8" y="43.8">1uF</text>
<text x="96.6" y="45.7">U2</text>
<text x="96.2" y="49">TAS5805MPWPR</text>
<text x="141.6" y="52.9">C10</text>
<text x="212.2" y="51.4">470nF</text>
<text x="212.2" y="48.2">C27</text>
<text x="390.3" y="51.1">R16</text>
<text x="46.2" y="58">10k</text>
<text x="46.2" y="54.7">R1</text>
<text x="141.6" y="56.2">100nF</text>
<text x="201.6" y="58.8">C25</text>
<text x="378.3" y="54.7">100</text>
<text x="378.3" y="58.2">100</text>
<text x="52.6" y="65.5">R3</text>
<text x="132.8" y="63.5">C11</text>
<text x="179.5" y="63.8">L2</text>
<text x="201.6" y="62">470nF</text>
<text x="223.1" y="60">SPK_A1</text>
<text x="390.3" y="61.7">R17</text>
<text x="52.6" y="68.7">100</text>
<text x="52.6" y="69.1">R4</text>
<text x="132.8" y="66.8">100nF</text>
<text x="161" y="70.3">100nF</text>
<text x="161" y="67.1">C12</text>
<text x="179.5" y="67.1">10uH</text>
<text x="241.3" y="70.1">PZ254V-12-4P</text>
<text x="241.3" y="66.9">H1</text>
<text x="52.6" y="72.2">100</text>
<text x="52.6" y="75.8">100</text>
<text x="52.6" y="72.6">R5</text>
<text x="161" y="74.1">C13</text>
<text x="161" y="77.6">C14</text>
<text x="168.2" y="77.7">100nF</text>
<text x="179.5" y="77.6">10uH</text>
<text x="179.5" y="74.3">L3</text>
<text x="52.6" y="82.8">100</text>
<text x="52.6" y="79.6">R6</text>
<text x="52.6" y="83.2">R7</text>
<text x="168.2" y="81.2">100nF</text>
<text x="201.6" y="83.2">470nF</text>
<text x="201.6" y="80">C26</text>
<text x="52.6" y="86.4">100</text>
<text x="143.4" y="87.9">100nF</text>
<text x="143.4" y="84.7">C16</text>
<text x="166.4" y="88.2">100nF</text>
<text x="166.4" y="85">C15</text>
<text x="179.5" y="88.2">10uH</text>
<text x="179.5" y="84.9">L4</text>
<text x="179.5" y="95.5">L5</text>
<text x="212.2" y="93.8">470nF</text>
<text x="212.2" y="90.6">C28</text>
<text x="223.5" y="93.5">SPK_B1</text>
<text x="147" y="99.1">C17</text>
<text x="179.5" y="98.8">10uH</text>
<text x="261.6" y="100.5">C37</text>
<text x="269.5" y="97">C38</text>
<text x="280.5" y="102">100uF</text>
<text x="280.5" y="98.8">C39</text>
<text x="46.2" y="105.8">R2</text>
<text x="58.2" y="105.8">C5</text>
<text x="147" y="102.3">100nF</text>
<text x="259.9" y="102.3">100nF</text>
<text x="269.6" y="102.3">10uF</text>
<text x="46.2" y="109.1">10k</text>
<text x="58.2" y="109">1uF</text>
<text x="333" y="113.3">U5</text>
<text x="333" y="116.6">ESP32-WROVER-IE(8MB)</text>
<text x="211.6" y="142.9">DC-044D-2.5A-2.0-SMT</text>
<text x="238.4" y="139.4">DC1</text>
<text x="219.2" y="149.9">100k</text>
<text x="219.2" y="146.7">R11</text>
<text x="291" y="149.9">C18</text>
<text x="301.8" y="149.9">C20</text>
<text x="315.9" y="149.9">C23</text>
<text x="344" y="149.9">C34</text>
<text x="358.3" y="149.9">C49</text>
<text x="99.9" y="153.4">TP_1V3</text>
<text x="265.2" y="153.5">100nF</text>
<text x="265.2" y="150.3">C9</text>
<text x="291" y="153.1">22uF</text>
<text x="301.6" y="153.1">470uF</text>
<text x="315.7" y="153.1">470uF</text>
<text x="328.7" y="155.3">100nF</text>
<text x="328.7" y="152.1">C33</text>
<text x="344" y="153.1">22uF</text>
<text x="358.1" y="153.1">470uF</text>
<text x="101.1" y="157">3V3</text>
<text x="35.6" y="165.8">R26</text>
<text x="66.7" y="166.7">U6</text>
<text x="197.2" y="167.3">M7</text>
<text x="197.2" y="164.1">D3</text>
<text x="24.5" y="171.5">C2</text>
<text x="35.6" y="169">0</text>
<text x="66.7" y="170">XL1509-3.3E1</text>
<text x="234.7" y="172.8">VDD</text>
<text x="234.7" y="169.6">TP_VDD</text>
<text x="265.2" y="171.3">100nF</text>
<text x="291" y="171.6">22uF</text>
<text x="301.6" y="171.6">470uF</text>
<text x="315.7" y="171.6">470uF</text>
<text x="328.7" y="171.1">100nF</text>
<text x="342.2" y="171.6">22uF</text>
<text x="24.5" y="174.6">22uF</text>
<text x="109.9" y="179.8">0</text>
<text x="109.9" y="176.6">R30</text>
<text x="265.2" y="174.5">C19</text>
<text x="291" y="174.8">C21</text>
<text x="301.6" y="174.8">C22</text>
<text x="315.7" y="174.8">C24</text>
<text x="328.7" y="174.3">C31</text>
<text x="342.2" y="174.8">C32</text>
<text x="358.1" y="177.8">470uF</text>
<text x="358.3" y="174.6">C50</text>
<text x="37" y="184.9">22uF</text>
<text x="37" y="181.7">C4</text>
<text x="212" y="185.2">R10</text>
<text x="19.8" y="188.7">R32</text>
<text x="102.7" y="190.5">R9</text>
<text x="212" y="188.5">10k</text>
<text x="19.8" y="192">10k</text>
<text x="102.7" y="193.8">10k</text>
<text x="225.8" y="195.5">470uF</text>
<text x="226" y="192.2">C29</text>
<text x="216.6" y="201.1">LED3</text>
<text x="290.6" y="202.9">LEDS1</text>
<text x="24.3" y="207.9">KT-0603R</text>
<text x="24.3" y="204.7">LED1</text>
<text x="49" y="209.9">D2</text>
<text x="63.4" y="207.9">68uH</text>
<text x="63.4" y="204.6">L6</text>
<text x="84.7" y="208.1">C7</text>
<text x="97" y="208.1">C8</text>
<text x="107.2" y="209.7">KT-0603R</text>
<text x="107.2" y="206.4">LED2</text>
<text x="216.6" y="204.4">KT-0603R</text>
<text x="281.2" y="206.1">A2005WR-3P</text>
<text x="49" y="213.1">B5819W_C8598</text>
<text x="84.7" y="211.3">22uF</text>
<text x="97" y="211.3">22uF</text>
<text x="228.1" y="213.4">TP_GVDD</text>
<text x="272.4" y="215.2">100</text>
<text x="272.4" y="212">R39</text>
<text x="102.2" y="220.9">TP_3V</text>
<text x="227.4" y="217">GND</text>
<text x="294" y="219.1">XL-1615RGBC-WS2812B</text>
<text x="102.2" y="224">GND</text>
<text x="205.8" y="225.8">VDD1</text>
<text x="294" y="222.2">LED4</text>
<text x="207.5" y="228.8">DG127-5.08-02P-14-02A(H)</text>
<text x="282.7" y="250.5">C40</text>
<text x="282.7" y="253.8">100nF</text>
</g>
<g font-size="3.2" fill="#00f">
<text x="334.8" y="39.4" transform="rotate(-90 334.8 39.4)">39</text>
<text x="315.3" y="46.1">2</text>
<text x="318.8" y="47.9">3V3</text>
<text x="336.2" y="47.4" transform="rotate(-90 336.2 47.4)">GND</text>
<text x="343.6" y="47.9">IO23</text>
<text x="353" y="46.1">37</text>
<text x="315.3" y="49.7">3</text>
<text x="318.8" y="51.4">EN</text>
<text x="343.6" y="51.4">IO22</text>
<text x="353" y="49.7">36</text>
<text x="353" y="53.2">35</text>
<text x="315.3" y="56.7">5</text>
<text x="318.8" y="58.5">SENSOR_VN</text>
<text x="342.6" y="58.5">RXD0</text>
<text x="342.9" y="55">TXD0</text>
<text x="353" y="56.7">34</text>
<text x="75.4" y="60.3">3</text>
<text x="75.4" y="63.8">4</text>
<text x="78.9" y="62">ADR/FAULT#</text>
<text x="78.9" y="65.5">VR_DIG</text>
<text x="105.1" y="62">OUT_A+</text>
<text x="105.6" y="65.5">BST_A+</text>
<text x="120.1" y="63.8">25</text>
<text x="120.1" y="60.3">26</text>
<text x="221.8" y="63.8">2</text>
<text x="225.3" y="65.5">2</text>
<text x="315.3" y="63.8">7</text>
<text x="315.3" y="60.3">6</text>
<text x="318.8" y="65.5">IO35</text>
<text x="318.8" y="62">IO34</text>
<text x="343.6" y="62">IO21</text>
<text x="346.9" y="65.5">NC</text>
<text x="353" y="60.3">33</text>
<text x="353" y="63.8">32</text>
<text x="75.4" y="70.8">6</text>
<text x="120.1" y="70.8">23</text>
<text x="221.8" y="67.3">1</text>
<text x="225.3" y="69.1">1</text>
<text x="315.3" y="70.8">9</text>
<text x="315.3" y="67.3">8</text>
<text x="318.8" y="69.1">IO32</text>
<text x="343.6" y="69.1">IO19</text>
<text x="353" y="67.3">31</text>
<text x="353" y="70.8">30</text>
<text x="75.4" y="74.4">7</text>
<text x="75.4" y="77.9">8</text>
<text x="78.9" y="72.6">LRCLK</text>
<text x="78.9" y="76.1">SCLK</text>
<text x="106.2" y="72.6">OUT_A-</text>
<text x="106.7" y="76.1">BST_A-</text>
<text x="120.1" y="77.9">21</text>
<text x="120.1" y="74.4">22</text>
<text x="237.7" y="74.4">4</text>
<text x="237.7" y="77.9">2</text>
<text x="241.2" y="76.1">43</text>
<text x="247.1" y="77.9">1</text>
<text x="247.1" y="74.4">3</text>
<text x="313.3" y="77.9">11</text>
<text x="313.3" y="74.4">10</text>
<text x="318.8" y="76.1">IO25</text>
<text x="318.8" y="72.6">IO33</text>
<text x="343.6" y="72.6">IO18</text>
<text x="345.6" y="76.1">IO5</text>
<text x="353" y="74.4">29</text>
<text x="353" y="77.9">28</text>
<text x="75.4" y="81.4">9</text>
<text x="78.9" y="79.7">SDIN</text>
<text x="78.9" y="83.2">SDOUT</text>
<text x="106.2" y="83.2">OUT_B-</text>
<text x="106.7" y="79.7">BST_B-</text>
<text x="120.1" y="81.4">20</text>
<text x="221.8" y="83.2">2</text>
<text x="241.2" y="79.7">21</text>
<text x="313.3" y="81.4">12</text>
<text x="318.8" y="83.2">IO27</text>
<text x="318.8" y="79.7">IO26</text>
<text x="346.9" y="79.7">NC</text>
<text x="346.9" y="83.2">NC</text>
<text x="353" y="81.4">27</text>
<text x="73.4" y="84.9">10</text>
<text x="73.4" y="88.5">11</text>
<text x="78.9" y="86.7">SDA</text>
<text x="120.1" y="88.5">18</text>
<text x="221.8" y="86.7">1</text>
<text x="225.3" y="88.5">1</text>
<text x="225.3" y="84.9">2</text>
<text x="313.3" y="88.5">14</text>
<text x="313.3" y="84.9">13</text>
<text x="318.8" y="86.7">IO14</text>
<text x="345.6" y="86.7">IO4</text>
<text x="353" y="84.9">26</text>
<text x="353" y="88.5">25</text>
<text x="73.4" y="92">12</text>
<text x="78.9" y="90.2">SCL</text>
<text x="78.9" y="93.8">PDN#</text>
<text x="105.1" y="93.8">OUT_B+</text>
<text x="105.6" y="90.2">BST_B+</text>
<text x="120.1" y="92">17</text>
<text x="313.3" y="95.5">16</text>
<text x="318.8" y="90.2">IO12</text>
<text x="345.6" y="90.2">IO0</text>
<text x="345.6" y="93.8">IO2</text>
<text x="353" y="92">24</text>
<text x="353" y="95.5">23</text>
<text x="313.3" y="99.1">17</text>
<text x="318.8" y="100.8">NC</text>
<text x="318.8" y="97.3">IO13</text>
<text x="343.6" y="97.3">IO15</text>
<text x="346.9" y="100.8">NC</text>
<text x="353" y="99.1">22</text>
<text x="313.3" y="106.1">19</text>
<text x="313.3" y="102.6">18</text>
<text x="318.8" y="107.9">NC</text>
<text x="318.8" y="104.4">NC</text>
<text x="346.9" y="104.4">NC</text>
<text x="346.9" y="107.9">NC</text>
<text x="353" y="102.6">21</text>
<text x="353" y="106.1">20</text>
<text x="232.6" y="153.7">4</text>
<text x="232.6" y="150.2">5</text>
<text x="232.6" y="157.3">3</text>
<text x="52.5" y="174.9">1</text>
<text x="52.5" y="178.4">2</text>
<text x="56" y="176.7">VIN</text>
<text x="52.5" y="182">3</text>
<text x="52.5" y="185.5">4</text>
<text x="56" y="180.2">OUT</text>
<text x="56" y="183.7">FB</text>
<text x="56" y="187.3">ON/OFF</text>
<text x="232.4" y="189">2</text>
<text x="235.9" y="190.8">2</text>
<text x="232.4" y="192.5">1</text>
<text x="235.9" y="194.3">1</text>
<text x="280.1" y="219.8" transform="rotate(-90 280.1 219.8)">3</text>
<text x="281.9" y="216.3" transform="rotate(-90 281.9 216.3)">3</text>
<text x="283.6" y="219.8" transform="rotate(-90 283.6 219.8)">2</text>
<text x="285.4" y="216.3" transform="rotate(-90 285.4 216.3)">2</text>
<text x="287.2" y="219.8" transform="rotate(-90 287.2 219.8)">1</text>
<text x="288.9" y="216.3" transform="rotate(-90 288.9 216.3)">1</text>
<text x="273" y="233.1">4</text>
<text x="286.6" y="231.4">DO</text>
<text x="293" y="229.6">1</text>
<text x="276.5" y="234.9">DI</text>
</g>
<g font-size="3.2">
<text x="315.3" y="42.6">1</text>
<text x="318.8" y="44.4">GND</text>
<text x="344.2" y="44.4">GND</text>
<text x="353" y="42.6">38</text>
<text x="75.4" y="53.2">1</text>
<text x="78.9" y="55">DGND</text>
<text x="75.4" y="67.3">5</text>
<text x="78.9" y="69.1">DGND</text>
<text x="109.4" y="69.1">PGND</text>
<text x="120.1" y="67.3">24</text>
<text x="109.4" y="86.7">PGND</text>
<text x="120.1" y="84.9">19</text>
<text x="313.3" y="92">15</text>
<text x="318.8" y="93.8">GND</text>
<text x="73.4" y="99.1">14</text>
<text x="78.9" y="100.8">AGND</text>
<text x="100.2" y="101.6" transform="rotate(-90 100.2 101.6)">EP</text>
<text x="98.4" y="107.1" transform="rotate(-90 98.4 107.1)">29</text>
<text x="74.3" y="176.7">GND</text>
<text x="83.1" y="178.4">7</text>
<text x="83.1" y="174.9">8</text>
<text x="74.3" y="183.7">GND</text>
<text x="74.3" y="180.2">GND</text>
<text x="83.1" y="185.5">5</text>
<text x="83.1" y="182">6</text>
<text x="74.3" y="187.3">GND</text>
<text x="293" y="233.1">3</text>
<text x="284.2" y="234.9">GND</text>
</g>
<g font-size="3.2" fill="#f00">
<text x="120.1" y="53.2">28</text>
<text x="315.3" y="53.2">4</text>
<text x="75.4" y="56.7">2</text>
<text x="78.9" y="58.5">DVDD</text>
<text x="109.7" y="58.5">PVDD</text>
<text x="109.7" y="55">PVDD</text>
<text x="120.1" y="56.7">27</text>
<text x="318.8" y="55">SENSOR_VP</text>
<text x="73.4" y="95.5">13</text>
<text x="120.1" y="95.5">16</text>
<text x="78.9" y="97.3">AVDD</text>
<text x="109.7" y="100.8">PVDD</text>
<text x="109.7" y="97.3">PVDD</text>
<text x="120.1" y="99.1">15</text>
<text x="273" y="229.6">2</text>
<text x="276.5" y="231.4">VDD</text>
</g>
</svg>
